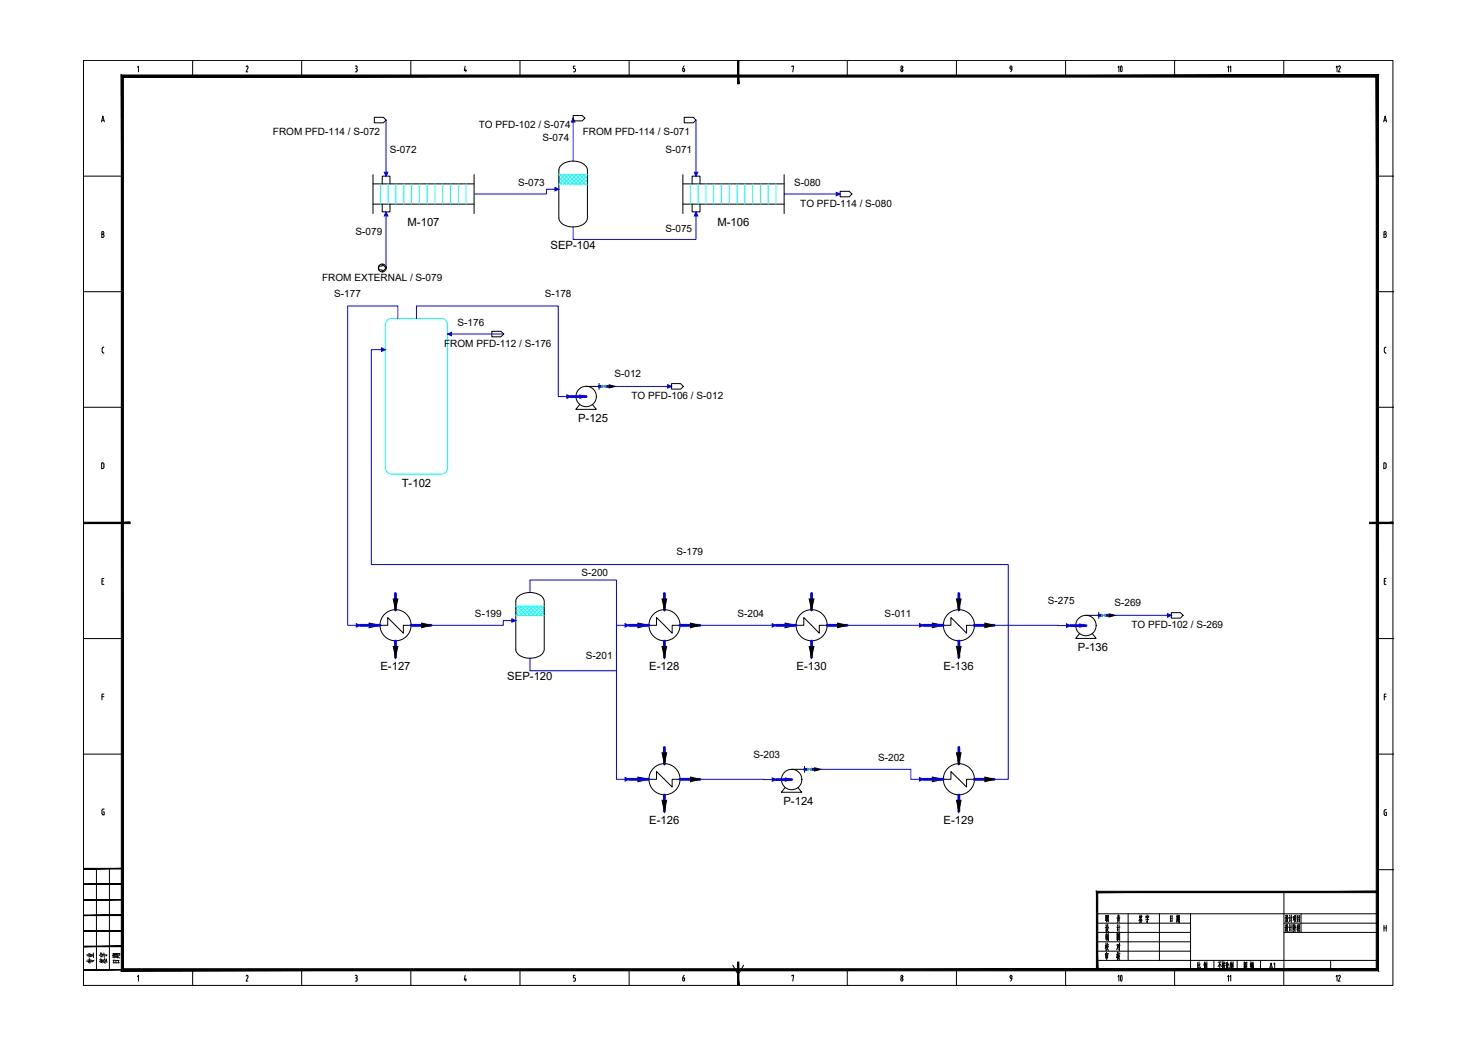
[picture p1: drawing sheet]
<svg xmlns="http://www.w3.org/2000/svg" width="420mm" height="297mm" viewBox="0 0 420 297" stroke-linecap="round" stroke-linejoin="round" font-family="sans-serif">
<g fill="none" stroke="#000" stroke-width=".28">
<path d="M23.7 17.2h372.3v262.9h-372.3zM39.1 19.1l.3-.3v1.6M54.8 17.2h.1M54.8 17.2v4.4M70 19l.4-.2 .1 .5M70.5 19.3l-.5 1.1h.5M85.8 17.2h.1M85.8 17.2v4.4M101 18.8l.5 .1v.4l-.2 .2M101.1 19.5h.1M101.3 19.5l.2 .4M101.5 19.9v.2"/>
<path d="M116.8 17.2h.1M116.8 17.2v4.4M132.2 18.8l-.2 1.3h.6M132.4 19.7v.7M147.8 17.2h.1M147.8 17.2v4.4M163.5 18.8h-.5v.7l.5 .1 .1 .3M163.6 19.9v.2M178.8 17.2h.1M178.8 17.2v4.4M194.5 18.7l-.4 .8M194.6 19.9v.2"/>
<path d="M194.6 19.9l-.1-.4h-.4l.1 .8h.3l.1-.3M209.8 17.2h.1M225.1 19v-.2h.5l-.2 1.6M240.9 17.2h.1M240.9 17.2v4.4M256.1 19.9l.3-.4 .3 .4M256.1 19.9l.3 .5 .3-.5M271.9 17.2h.1M271.9 17.2v4.4M287.6 19.1v.8l-.3 .5M287.7 19.1l-.2-.3a.45 .45 0 0 0-.4 .5 .45 .45 0 0 0 .5 .4M302.9 17.2h.1"/>
<path d="M302.9 17.2v4.4M333.9 17.2h.1M333.9 17.2v4.4M364.9 17.2h.1M364.9 17.2v4.4M28.9 34.7l.3-1.7 .5 1.7M29 34.2h.5M101 20.4h.2M101.5 20l-.2 .4M163 20.4h.3M163.6 20l-.3 .4M393.3 34.7l.5-1.7 .4 1.7"/>
<path d="M393.5 34.2h.5M23.7 50.1h11.1M391.5 50.1h4.5M396 50.1h.1M28.9 66.6h.3M29.2 65.9h-.3v1.6h.3M29.3 66.6l.3 .4-.3 .5M29.3 65.8l.2 .4-.2 .3M393.4 66.6l.7 .2v.4l-.3 .3M393.8 65.9h-.4v1.6h.4M393.8 65.8l.3 .4-.3 .3M23.7 82.9h11.1"/>
<path d="M29 99.1v.8M29.1 99.9l.1 .4 .3 .1M29.5 98.7l-.3 .1-.1 .3M391.5 82.9h4.5M393.5 99.1v.8M393.6 99.9l.2 .4M393.8 98.7h.2M393.8 98.7l-.2 .4M396 82.9h.1M23.7 115.8h11.1M391.5 115.8h4.5M393.8 100.4h.2"/>
<path d="M396 115.8h.1M28.9 131.6l.6 .2 .1 .9-.2 .4-.5 .1zM394 132.1v.6M394.1 132l-.2-.4h-.5v1.6l.5-.1 .2-.4M396 148.7h.1M29 165.2h.4M29.5 164.5h-.5v1.6h.5M393.5 165.2h.4M394 164.5h-.5v1.6h.5M23.7 181.5h11.1M29 198h.5M29.5 197.3h-.5v1.7"/>
<path d="M391.5 181.5h4.5M393.5 198h.5M394 197.3h-.5v1.7M396 181.5h.1M23.7 214.4h11.1M391.5 214.4h4.5M396 214.4h.1M29 230.4v.8M29.4 230.7h.2v.9l-.5-.1-.1-.4M29.6 230h-.5l-.1 .4M393.9 230.9h.2v.9h-.3M394.1 230.2l-.6 .2v1.1l.3 .3"/>
<path d="M27.4 246.9v28.8M31.1 246.9v28.8M311.9 259.7h79.6M320.7 259.7v13.3M329.6 259.7v13.3M338.4 259.7v16M365 253.5v22.2M369.9 259.7v5.3M391.5 247.2h4.5M396 247.2h.1M39.1 277.6l.3-.4v1.7M54.8 275.7v4.4"/>
<path d="M70 277.5l.2-.3 .3 .2-.5 1.5h.5M85.8 275.7v4.4M101 277.2l.5 .2v.4l-.2 .1 .2 .4M101.1 278h.1M101.5 278.3v.2M101.5 278.5l-.1 .3-.4 .1M116.8 275.7v4.4M132.2 277.2l-.2 1.3h.6M132.4 278.2v.7M147.8 275.7v4.4M163.3 277.9l.3 .4M163.5 277.2h-.5v.8h.3"/>
<path d="M163.6 278.3v.2M163.6 278.5l-.1 .3-.5 .1M178.8 275.7v4.4M194.3 278h-.2v.7l.4 .1 .1-.3M194.4 277.9l.2 .4M194.5 277.2l-.4 .8M194.6 278.3v.2M208.3 274.3l1.5 2.7 1.6-2.7M225.1 277.4v-.2h.5l-.2 1.7M240.9 275.7v4.4M256.2 278a.38 .38 0 0 1 .5 .4 .38 .38 0 0 1-.6 .3zM271.9 275.7v4.4"/>
<path d="M287.1 277.8l.3 .3M287.4 278.2h.2M287.6 277.6v.8l-.3 .5M287.7 277.6l-.3-.4-.3 .6M302.9 275.7v4.4M311.9 273h79.6M311.9 262.4h26.5M311.9 265h26.5M311.9 267.7h26.5M311.9 270.4h26.5M324 261.6l.1 .4M324.1 260.1l-.2 .8"/>
<path d="M324.1 260.5v.3M324.2 260.8l.5 .8M324.2 261.6l.1 .3M324.3 260.4l-.3 .1M324.4 261.3l-.4 .1M324.5 260.1l-.7 1.6M324.5 260.5v.4M324.5 261.5l-.2 .6M324.6 262.1l-.7 .1M324.7 260.4l-.3 .1M325.8 260.5l.7-.1v.4M325.8 260.4l-.1 .5"/>
<path d="M326.1 260l.1 .4M326.1 261.1v1.1l-.1-.3M326.3 260.8l-.4 .1M326.3 260.7l-.1 .4M326.5 261.4l-.8 .1M332.7 260.3v1.7M333.1 261l-.4 .1M333.2 260.4l-.5 .1M333.2 261.7l-.5 .2M333.2 260.3v1.6M333.9 275.7v4.4M334.6 260.1v1.3"/>
<path d="M334.6 261.6l-.2 .6M334.7 261.6l.1 .3M334.8 260.8h-.2M334.8 261.1h-.2M334.8 260v1.4M334.9 260.5l-.5 .1M334.9 261.4l-.5 .1M335.1 261.3l-.2 .9M335.1 260.3v1.1M335.2 260.8h-.1M335.2 261.3h-.1M335.3 260.2v2l-.2-.2"/>
<path d="M335.3 260.3h-.2M340.5 273.5v1.7M340.8 275l-.4 .4M340.8 274.3l-.3 .1M340.9 273.4v1.8l.1 .2h.2v-.5M341.2 274l-.3 .6M342.4 273.8v1.7M342.5 273.4l-.3 1M342.6 274.4l.1 .3M342.7 273.8l-.2 .9M342.8 274.1l-.3 1.2M342.8 274.1l-.2 .1"/>
<path d="M342.8 273.7l-.3 .1M342.9 273.9v1M343.1 273.4v2.1l-.2-.3M345.1 273v2.7M346.7 273.9v1.5M346.8 273.5l-.6 1.3M346.9 274.1l.3 .6M347.2 273.4l-.9 .1M347.6 273.3v2.2l-.2-.3M347.7 274.3l-.3 .4M347.7 273.9l-.3 .1M347.8 273.7v.4"/>
<path d="M347.9 273.3l.2 .4M348 273.9l-.2 .9 .4 .6M348.1 274.5l-.4 1M348.2 273.8h-.4M348.3 273.7l-.1 .4M348.3 274.4l-.6 .1M348.6 273.5v1.7M348.9 274.3l-.3 .1M348.9 274.9l-.3 .5M349 273.4v1.8l.2 .2h.2v-.5M349.3 274l-.3 .6M349.9 273.8v1.7"/>
<path d="M350 273.4l-.3 1M350 274.4l.1 .3M350.1 273.8l-.2 .9M350.3 274.1l-.3 1.2M350.3 274.1l-.3 .1M350.3 273.7l-.3 .1M350.4 273.9v1M350.5 273.4v2.1l-.1-.3M351.7 273v2.7M353.7 273.4v2.1M354 274.1l.4 .5M354 274.9l.1 .3"/>
<path d="M354 274.6l.1 .2M354.1 273.8l-.3 .5M354.2 273.9l-.2 .1M354.3 273.8l-.5 1M354.4 273.5v1.9v-.2l-.7 .1M354.4 273.5l-.7 .1M355.5 273.8v1M355.6 273.3v2.2M355.8 273.9l-.1 .9v-.2M355.8 274h-.3M355.8 274.4v1.1M355.8 274.6l.5-.1v.9h-.5"/>
<path d="M355.9 273.8v.6M355.9 273.9l.4-.1-.1 .4M356.1 274.6v.8M356.3 274.9l-.4 .1M356.3 274.2l-.4 .1M356.3 273.5l-.5 .1M364.9 275.7v4.4M365 262.4h26.5M365 265h26.5M365.4 262.9l.1 .3M365.4 260.2l.2 .3M365.5 263.5v1"/>
<path d="M365.5 263.6h-.3M365.5 260.9h-.2M365.5 260.8v1M365.7 264.2l-.3 .5M365.7 264l.5 .8M365.7 261.5l-.3 .5M365.7 262.8l-.1 1M365.8 260.5l-.1 .6M365.8 261.3l.5 .9M365.8 260.1v.5M366 262.8v.6l.2 .2M366 262.9h-.3"/>
<path d="M366 260.1l.1 .8h.2M366 260.2l-.2 .1M366 263.8h-.3M366 263.7l-.5 1.2M366.1 261.1h-.4M366.1 261l-.5 1.2M366.6 262.8l.1 .4M366.6 260.1l.1 .4M366.6 263.5l-.2 .1M366.6 263.4v1.2M366.7 260.8l-.2 .1M366.7 260.8l-.1 1.1"/>
<path d="M366.7 264.2l-.1 .5M366.8 261.5l-.2 .5M367 262.7v2.2M367.1 260.1v2.1M367.3 263.5l-.5 .1M367.4 260.8l-.6 .1M367.6 262.8v2M367.7 260.5v1M367.8 262.8l-.1 1.4v-.2M367.8 262.9l-.2 .1M367.9 260.5l-.3 .1M368 263.6l-.3 1.3"/>
<path d="M368 261.3l-.4 .3M368 260.6v1M368.1 262.9l.4 .8M368.1 262.7l-.3 1M368.2 263.5v1.4M368.2 260.8l-.1 1.1-.2 .3M368.2 260.2v.5M368.2 261.7l.3 .4M368.4 260.6l-.4 .1M368.4 260.5v1.1M368.5 260.1l-.5 .2M368.8 262.9v1.8"/>
<path d="M368.9 260.2v1.9M369 263.6l-.2 .1M369 263.3l-.2 .1M369 264l-.3 .2M369 262.8l-.2 .3M369.1 264l.5 .7M369.2 262.8l-.1 .9M369.4 262.8l.1 .8M369.4 261.2l-.5 .2M369.4 260.8l-.5 .1M369.4 262.9l-.2 .1M369.4 263.7l-.4 1.1"/>
<path d="M369.4 261.8l-.5 .1M369.4 263.8h-.3M369.5 260.3l-.6 .1M369.5 260.3l-.1 1.8M378.3 273v2.7M393.4 263v1.7M393.4 263.8h.7M394.1 263v1.7M54.8 280.1h.1M85.8 280.1h.1M116.8 280.1h.1M147.8 280.1h.1"/>
<path d="M178.8 280.1h.1M209.8 280.1h.1M240.9 280.1h.1M271.9 280.1h.1M302.9 280.1h.1M333.9 280.1h.1M364.9 280.1h.1"/>
<circle cx="256.3" cy="19.1" r=".32"/>
<circle cx="256.3" cy="277.6" r=".32"/>
</g>
<g fill="#000" stroke="#000" stroke-width=".28">
<path d="M209.7 17.2l.3 6.6v-6.6zM209.7 17.2l.3 6.6h-.3z"/>
<path d="M34.5 21.3l.6 254.1v-253.5zM34.5 21.3l.6 254.1-.6 .6zM35.1 275.4l-.6 .6 356.7-.6zM34.5 276l356.7-.6 .7 .6zM391.2 21.9v253.5l.7 .6zM391.2 21.9l.7-.6v254.7zM35.1 21.9h356.1l.7-.6zM34.5 21.3h357.4l-356.8 .6z"/>
<path d="M23.7 148.4v.4l13.3-.4zM23.7 148.8l13.3-.4v.4z"/>
<path d="M389.3 148.8h6.7v-.4zM389.3 148.4h6.7l-6.7 .4z"/>
<path d="M23.7 255.8h11.1v-.1zM23.7 255.7h11.1l-11.1 .1z"/>
<path d="M23.7 251.4h11.1v-.2zM23.7 251.2h11.1l-11.1 .2z"/>
<path d="M23.7 247h11.1v-.2zM23.7 246.8h11.1l-11.1 .2z"/>
<path d="M312.1 253.7h79.4v-.3zM311.7 253.4h79.8l-79.4 .3zM311.7 253.4l.4 22.3v-22zM311.7 253.4l.4 22.3h-.4z"/>
<path d="M23.7 275.7h11.1v-.1zM23.7 275.6h11.1l-11.1 .1z"/>
<path d="M23.7 269.1h11.1v-.2zM23.7 268.9h11.1l-11.1 .2z"/>
<path d="M23.7 264.7h11.1v-.2zM23.7 264.5h11.1l-11.1 .2z"/>
<path d="M23.7 260.3h11.1v-.2zM23.7 260.1h11.1l-11.1 .2z"/>
<path d="M209.7 273.5v6.6h.3zM209.7 273.5h.3v6.6z"/>
</g>
<g fill="none" stroke="#00f" stroke-width=".8">
<path d="M162.2 112.7h4.4M170.3 109.8h.8M172.2 109.8h1M102.4 177.7h5.6M112.4 168.7v4.6M116.9 177.7h5.6M178.8 177.7h5.6M188.9 168.7v4.6M193.3 177.7h5.7M220.6 177.7h5.7M230.7 168.7v4.6M235.1 177.7h5.7"/>
<path d="M262.5 177.7h5.6M272.6 168.7v4.6M277 177.7h5.6M304.3 177.8h4.4M312.4 174.9h.9M314.3 174.9h1M112.4 182.2v4.6M188.9 182.2v4.6M230.7 182.2v4.6M272.6 182.2v4.6M188.9 212.5v4.6M228.7 218.7h.9"/>
<path d="M230.6 218.7h1M272.6 212.5v4.6M178.8 221.5h5.6M188.9 226v4.6M193.3 221.5h5.7M220.6 221.6h4.4M262.5 221.5h5.6M272.6 226v4.6M277 221.5h5.6"/>
</g>
<g fill="#000" stroke="#000" stroke-width=".28">
<path d="M164.8 112.3l1.8 .4-1.8 .5zM173.2 109.4l1.7 .4-1.7 .5zM104.9 177.1l3.1 .6-3.1 .7zM111.8 170.3h1.3l-.7 3zM119.9 177.1l2.6 .6-2.6 .7zM181.3 177.1l3.1 .6-3.1 .7zM188.2 170.3h1.3l-.6 3zM196.3 177.1l2.7 .6-2.7 .7zM223.2 177.1l3.1 .6-3.1 .7zM230 170.3h1.4l-.7 3zM238.1 177.1l2.7 .6-2.7 .7zM265 177.1l3.1 .6-3.1 .7z"/>
<path d="M271.9 170.3h1.3l-.6 3zM280 177.1l2.6 .6-2.6 .7zM306.9 177.4l1.8 .4-1.8 .5zM315.3 174.5l1.8 .4-1.8 .5zM111.8 183.8h1.3l-.7 3zM188.2 183.8h1.3l-.6 3zM230 183.8h1.4l-.7 3zM271.9 183.8h1.3l-.6 3zM188.2 214h1.3l-.6 3.1zM231.6 218.3l1.8 .4-1.8 .4zM271.9 214h1.3l-.6 3.1zM181.3 220.9l3.1 .6-3.1 .7z"/>
<path d="M188.2 227.5h1.3l-.6 3.1zM196.3 220.9l2.7 .6-2.7 .7zM223.3 221.1l1.7 .5-1.7 .4zM265 220.9l3.1 .6-3.1 .7zM271.9 227.5h1.3l-.6 3.1zM280 220.9l2.6 .6-2.6 .7z"/>
</g>
<g fill="none" stroke="#000" stroke-width=".28">
<path d="M106 58h28.8M106 49.6v11.1M106 52.3h28.8M108.7 52.3v-2.2h2.2v2.2M108.7 58v2.2h2.2v-2.2M134.8 49.6v11.1M159.6 46.9a5 5 0 0 1 7.3 .9l.1 14.2a3.5 3.5 0 0 1-4.1 2.5 3.5 3.5 0 0 1-4-2.5v-13.7v-.5zM194.1 58h28.8M194.1 52.3h28.8M194.1 49.6v11.1M196.8 52.3v-2.2h2.2v2.2M196.8 58v2.2h2.2v-2.2"/>
<path d="M222.9 49.6v11.1M164.8 115l-1.1 1.4h5.8l-1.1-1.4M166.6 109.8h3.7M170.3 109v1.7M108 177.7h2.2v-2.2l4.5 4.5v-2.3h2.2M147.3 169.5a5.3 5.3 0 0 1 7.1 .5l.3 .9v13.7a3.5 3.5 0 0 1-4 2.5 3.5 3.5 0 0 1-4.1-2.5v-13.7l.1-.4zM184.4 177.7h2.2v-2.2l4.5 4.5v-2.3h2.2M226.3 177.7h2.2v-2.2l4.4 4.5v-2.3h2.2M268.1 177.7h2.2v-2.2l4.5 4.5v-2.3h2.2M308.7 174.9h3.7M312.4 174.1v1.7M306.9 180.1l-1.1 1.4h5.8l-1.1-1.4"/>
<path d="M225 218.7h3.7M228.7 217.8v1.7M184.4 221.5h2.2v-2.2l4.5 4.4v-2.2h2.2M223.2 223.8l-1.1 1.4h5.8l-1.1-1.4M268.1 221.5h2.2v-2.2l4.5 4.4v-2.2h2.2"/>
<circle cx="166.6" cy="112.7" r="2.9"/>
<circle cx="112.4" cy="177.7" r="4.4"/>
<circle cx="188.9" cy="177.7" r="4.4"/>
<circle cx="230.7" cy="177.7" r="4.4"/>
<circle cx="272.6" cy="177.7" r="4.4"/>
<circle cx="308.7" cy="177.8" r="2.9"/>
<circle cx="188.9" cy="221.5" r="4.4"/>
<circle cx="225.1" cy="221.6" r="2.9"/>
<circle cx="272.6" cy="221.5" r="4.4"/>
</g>
<path d="M171.1 109.5v.6l1.1-.6v.6zM171.7 109.8h.1M313.3 174.6v.6l1-.6v.6zM313.8 174.9h.1M229.6 218.4v.6l1-.6v.6zM230.1 218.7h.1" fill="none" stroke="#0f0" stroke-width=".28"/>
<g fill="none" stroke="#0ff" stroke-width=".28">
<path d="M108.1 52.3v5.7M110.3 52.3v5.7M112.6 52.3v5.7M114.8 52.3v5.7M117 52.3v5.7M119.2 52.3v5.7M121.4 52.3v5.7M123.6 52.3v5.7M125.8 52.3v5.7M128 52.3v5.7M130.3 52.3v5.7M132.5 52.3v5.7"/>
<path d="M158.9 51.5l.8 .8M158.9 50.4l1.9 1.9M158.9 49.7h8.1M158.9 52.3h8.1M159.3 49.7l2.6 2.6M159.5 49.7l-.6 .6M160.4 49.7l2.6 2.6M160.6 49.7l-1.7 1.7M161.5 49.7l2.6 2.6M161.7 49.7l-2.6 2.6M162.6 49.7l2.6 2.6M162.8 49.7l-2.6 2.6"/>
<path d="M163.6 49.7l2.7 2.6M163.9 49.7l-2.6 2.6M164.7 49.7l2.3 2.2M165 49.7l-2.7 2.6M165.8 49.7l1.2 1.1M166.1 49.7l-2.7 2.6M166.9 49.7h.1M167 49.9l-2.5 2.4M167 51l-1.4 1.3M167 52.1l-.3 .2M196.2 52.3v5.7M198.5 52.3v5.7"/>
<path d="M200.7 52.3v5.7M202.9 52.3v5.7M205.1 52.3v5.7M207.3 52.3v5.7M209.5 52.3v5.7M211.7 52.3v5.7M214 52.3v5.7M216.2 52.3v5.7M218.4 52.3v5.7M220.6 52.3v5.7M146.6 174.1l.8 .8M146.6 173l1.9 1.9"/>
<path d="M146.6 172.3h8.1M146.6 174.9h8.1M147 172.3l2.6 2.6M147.2 172.3l-.6 .6M148.1 172.3l2.6 2.6M148.3 172.3l-1.7 1.7M149.2 172.3l2.6 2.6M149.4 172.3l-2.6 2.6M150.3 172.3l2.6 2.6M150.5 172.3l-2.6 2.6M151.4 172.3l2.6 2.6M151.6 172.3l-2.6 2.6"/>
<path d="M152.5 172.3l2.2 2.2M152.7 172.3l-2.6 2.6M153.6 172.3l1.1 1.1M153.8 172.3l-2.6 2.6M154.7 172.5l-2.4 2.4M154.7 173.6l-1.3 1.3M154.7 174.7l-.2 .2"/>
</g>
<!-- layer: EQUIPMENT -->
<path d="M109.5 92.3v40.7M111.3 90.5h14.2M111.3 90.5a1.76 1.76 0 0 0-1.7 1.8M125.5 90.5a1.76 1.76 0 0 1 1.7 1.8v40.7a1.76 1.76 0 0 1-1.7 1.8M109.6 133a1.76 1.76 0 0 0 1.7 1.8M111.3 134.8h14.2" fill="none" stroke="#0ff" stroke-width=".28"/>
<!-- layer: STREAM -->
<g fill="none" stroke="#00f" stroke-width=".28">
<path d="M109.8 34.1v16M162.9 33.6v12.2M197.9 34.1v16M158.9 53.8h-3.6v1.3h-20.5M222.9 55.1h15.9M109.8 60.2v16M197.9 60.2v7.9h-35v-3.6M109.5 99.4h-3.9v61.1h181v61h-4M113.1 90.5v-3.5h-14.3v90.7h3.6M118.4 90.5v-3.5h40.3v25.7h3.5M127.2 94.9h16M174.9 109.8h16"/>
<path d="M146.6 176.4h-3.5v1.3h-20.6M150.7 168.4v-3.5h24.5v56.6h3.6M178.8 177.7h-3.6v13h-24.5v-3.6M199 177.7h21.6M240.8 177.7h21.7M282.6 177.7l21.7 .1M317.1 174.9h15.9M233.4 218.7h25.5v2.8h3.6M199 221.5l21.6 .1"/>
</g>
<!-- layer: STREAM_ARROW -->
<g fill="#00f" stroke="#00f" stroke-width=".28">
<path d="M261.4 177.3l1.1 .4-1.1 .6z"/>
<path d="M189.8 109.3l1.1 .5-1.1 .5z"/>
<path d="M197.4 49h1l-.5 1.1z"/>
<path d="M109.2 49h1.1l-.5 1.1z"/>
<path d="M157.8 53.3l1.1 .5-1.1 .5z"/>
<path d="M162.9 33.6l.5 1.1h-1z"/>
<path d="M197.9 60.2l.5 1.2h-1z"/>
<path d="M109.8 60.2l.5 1.2h-1.1z"/>
<path d="M237.7 54.7l1.1 .4-1.1 .6z"/>
<path d="M127.2 94.9l1.1-.4v.9z"/>
<path d="M101.3 177.3l1.1 .4-1.1 .6z"/>
<path d="M161.1 112.2l1.1 .5-1.1 .5z"/>
<path d="M108.4 98.9l1.1 .5-1.1 .5z"/>
<path d="M145.5 175.9l1.1 .5-1.1 .5z"/>
<path d="M177.7 221l1.1 .5-1.1 .5z"/>
<path d="M177.7 177.3l1.1 .4-1.1 .6z"/>
<path d="M261.4 221l1.1 .5-1.1 .5z"/>
<path d="M219.5 221.1l1.1 .5-1.1 .5z"/>
<path d="M219.5 177.3l1.1 .4-1.1 .6z"/>
<path d="M331.9 174.4l1.1 .5-1.1 .5z"/>
<path d="M303.2 177.3l1.1 .5-1.1 .5z"/>
</g>
<!-- layer: CONNECTOR -->
<g fill="none" stroke="#000" stroke-width=".28">
<path d="M106.4 33.3h2.6l.8 .8-.8 .8h-2.6zM162.9 32.8h2.6l.8 .8-.8 .8h-2.6zM194.5 33.3h2.6l.8 .8-.8 .8h-2.6zM238.8 54.4h2.6l.8 .7-.8 .9h-2.6zM107.7 75.6h1v-.5l1.1 1.1-1.1 1.1v-.6h-1zM139.8 94.2h2.6l.8 .7-.8 .8h-2.6zM190.9 109h2.6l.8 .8-.8 .8h-2.6zM333 174.1h2.6l.7 .8-.7 .8h-2.6z"/>
<circle cx="108.7" cy="76.2" r="1.12"/>
</g>
<text font-size="6.6" x="315.7" y="280.8">10</text>
<text font-size="6.2" x="315.7" y="22.2">10</text>
<g font-size="5.3">
<text x="312.9" y="266">设 计</text>
<text x="27.5" y="275.2" transform="rotate(-90 27.5 275.2)">专业</text>
<text x="31.4" y="275.2" transform="rotate(-90 31.4 275.2)">签字</text>
<text x="34.9" y="274.8" transform="rotate(-90 34.9 274.8)">日期</text>
<text x="312.9" y="271.3">校 对</text>
</g>
<g font-size="4.4">
<text x="378.5" y="21.5">12</text>
<text x="363.4" y="276.6" transform="rotate(-90 363.4 276.6)">A1</text>
<text x="382.1" y="280.1" transform="rotate(-90 382.1 280.1)">12</text>
</g>
<g font-size="3.5">
<text x="350.7" y="21.5" transform="rotate(-90 350.7 21.5)">11</text>
<text x="350.7" y="280.1" transform="rotate(-90 350.7 280.1)">11</text>
</g>
<g font-size="3.2">
<text x="115.9" y="64.2">M-107</text>
<text x="203.9" y="64.2">M-106</text>
<text x="156.5" y="70.8">SEP-104</text>
<text x="164.3" y="119.9">P-125</text>
<text x="114.2" y="138.3">T-102</text>
<text x="306.4" y="185">P-136</text>
<text x="108.1" y="190.4">E-127</text>
<text x="184.6" y="190.4">E-128</text>
<text x="226.4" y="190.4">E-130</text>
<text x="268.3" y="190.4">E-136</text>
<text x="144.2" y="193.4">SEP-120</text>
<text x="222.7" y="228.8">P-124</text>
<text x="184.6" y="234.1">E-126</text>
<text x="268.3" y="234.1">E-129</text>
</g>
<g font-size="2.8">
<text x="77.6" y="38.4">FROM PFD-114 / S-072</text>
<text x="136.1" y="36.5">TO PFD-102 / S-074</text>
<text x="154.2" y="40.1">S-074</text>
<text x="165.7" y="38.4">FROM PFD-114 / S-071</text>
<text x="110.9" y="43.4">S-072</text>
<text x="189.2" y="43.4">S-071</text>
<text x="147.3" y="52.7">S-073</text>
<text x="225.7" y="52.7">S-080</text>
<text x="227.5" y="58.7">TO PFD-114 / S-080</text>
<text x="189.2" y="65.9">S-075</text>
<text x="101.1" y="66.9">S-079</text>
<text x="91.6" y="79.7">FROM EXTERNAL / S-079</text>
<text x="95" y="84.4">S-177</text>
<text x="154.9" y="84.4">S-178</text>
<text x="130.1" y="92.5">S-176</text>
<text x="126.3" y="98.5">FROM PFD-112 / S-176</text>
<text x="174.7" y="107.2">S-012</text>
<text x="179.5" y="113.4">TO PFD-106 / S-012</text>
<text x="192.3" y="157.8">S-179</text>
<text x="165.3" y="163.8">S-200</text>
<text x="297.9" y="171.6">S-275</text>
<text x="316.8" y="172.3">S-269</text>
<text x="135" y="175.3">S-199</text>
<text x="209.7" y="175.3">S-204</text>
<text x="251.5" y="175.3">S-011</text>
<text x="321.6" y="178.5">TO PFD-102 / S-269</text>
<text x="166.6" y="187.4">S-201</text>
<text x="214.2" y="215.4">S-203</text>
<text x="249.6" y="216.3">S-202</text>
</g>
</svg>
